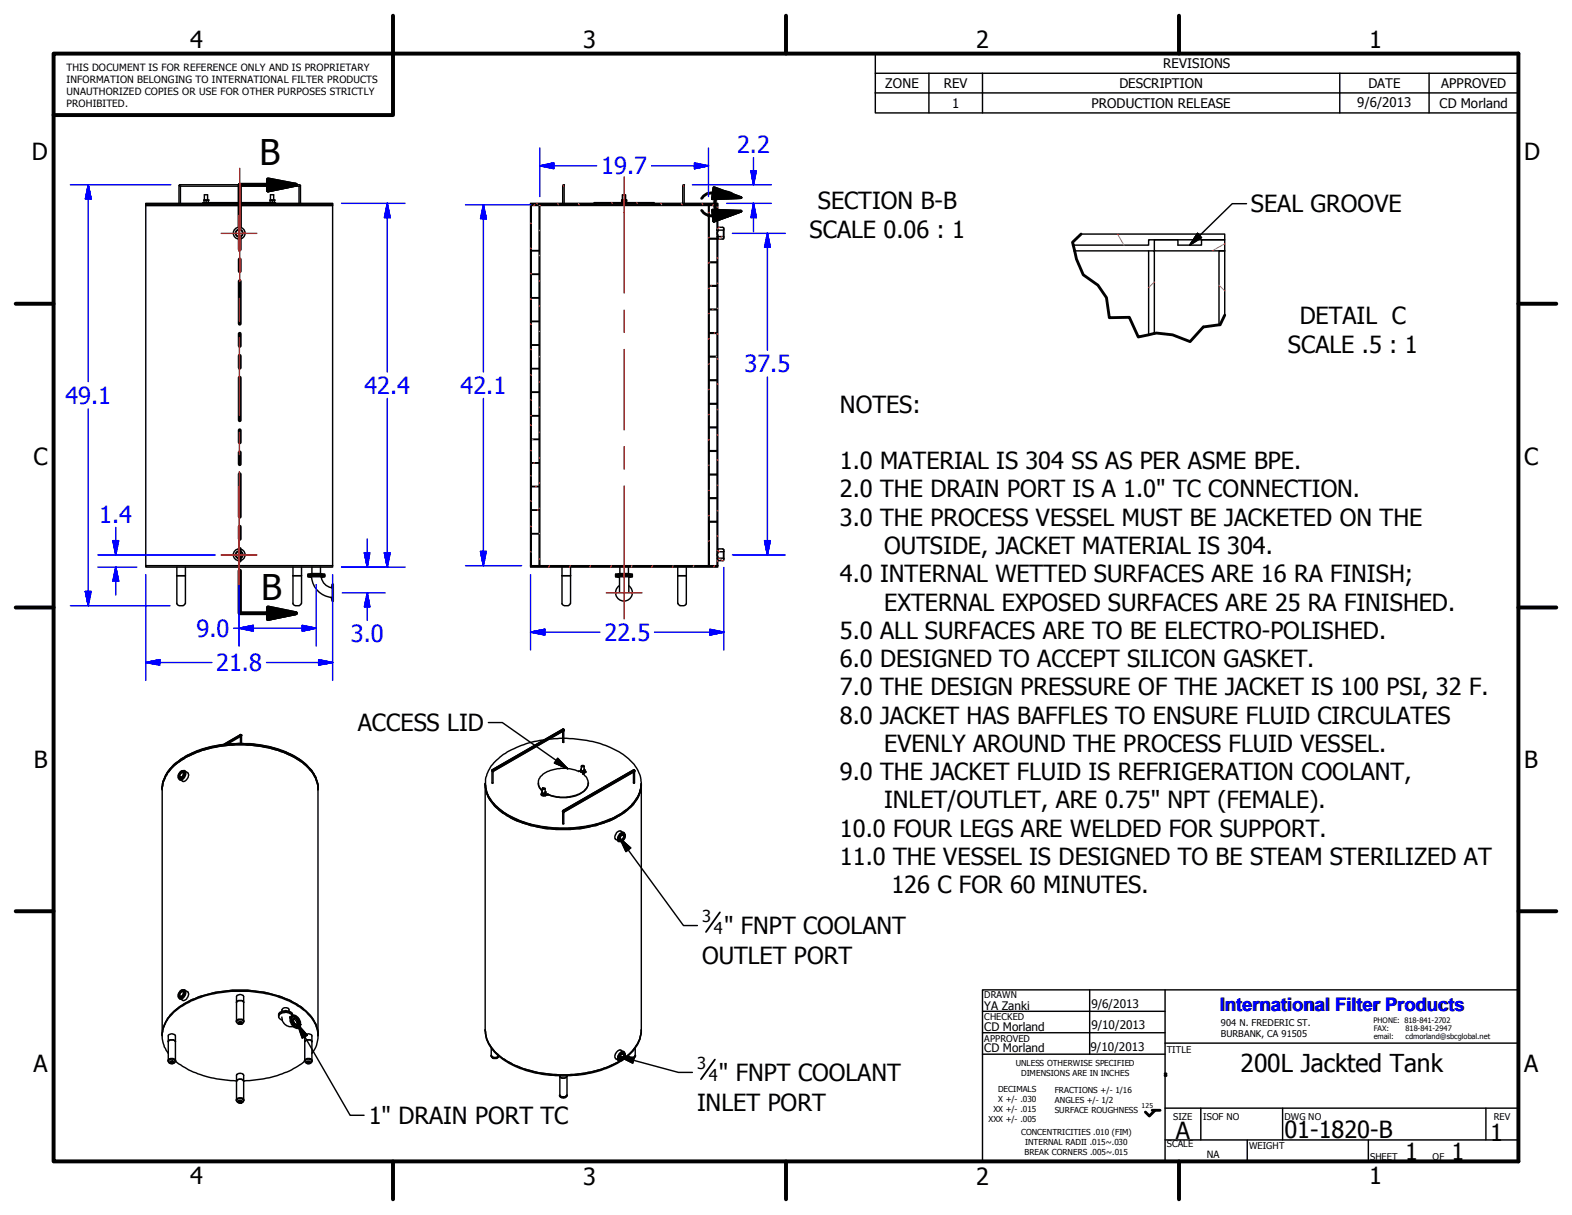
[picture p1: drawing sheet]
<svg xmlns="http://www.w3.org/2000/svg" width="279mm" height="216mm" viewBox="0 0 279 216" stroke-linecap="round" stroke-linejoin="round" font-family="sans-serif">
<!-- layer: 2012 Visible (ANSI) -->
<g fill="none" stroke="#000" stroke-width=".25">
<path d="M25.9 36.5h33.2v64h-33.2zM25.9 36.3v-.2h33.2v.2M25.9 36.3v.2h33.2v-.2M25.9 36.3h33.2M31.9 32.9l-.1 .1v3.1M31.9 32.8h.1M31.9 32.8h21.4M31.9 33.1h21.4M32.1 33.1v3M36.3 35.6h.7M36.3 35.6h.1M36.3 36h.7"/>
<path d="M36.3 36h.1M36.3 35.6v.4M36.3 35.6v-1h.6v1M36.6 35.6v.4M37 36h-.9v.1M37 35.6h.1M37 36h.1M37 36h11M37 35.6v.4M48 36l.1 .1v-.1h.1M48 35.6h.8M48 35.6h.1"/>
<path d="M48 36h.1M48 36h.2M48 35.6v.4M48.1 35.6v-1h.5v1M48.2 36h.4M48.2 36h.6M48.4 35.6v.4M48.6 36h.1M48.6 36h.4v.1M48.8 35.6h.1M48.8 36h.1M48.8 35.6v.4"/>
<path d="M53.1 33.1v3M53.3 32.9l.1 .1v3.1M94.3 36.5h.1v64h-.1zM94.3 36.1h11.7v.3h-10.1v-.1h-1.6zM94.3 36.3h.5v.1l1-.1v.2h-1.5zM95.8 36.5h.1v64h-.1v-5.6h-1.4l1.4-.1v-4.1h-1.4l1.4-.1v-4.1h-1.4l1.4-.1v-4.1h-1.4l1.4-.1v-4.1h-1.4l1.4-.1v-4.1h-1.4h1.4v-4.2h-1.4h1.4v-4.2h-1.4h1.4v-4.2h-1.4h1.4v-4.1h-1.4l1.4-.1v-4.1h-1.4l1.4-.1v-4.1h-1.4l1.4-.1v-4.1h-1.4l1.4-.1zM95.9 36.5h30M100 33.1v3M100.1 32.8h.1M100.2 32.9l.1 .2h-.3l.1-.2M100.3 33.1v3M105.6 36h10.7v.1h-10.7z"/>
<path d="M106 36.4h9.9M110.5 35.6h.8M110.5 36h.9M110.5 35.6l.1 .4M110.6 35.6v-1h.6v1M110.7 35.6v.4M111.1 35.6v.4M111.3 35.6h.1M111.3 36h.1M111.4 35.6v.4M115.9 36.1h11.7v.2h-1.7v.1h-10zM121.3 33.1v3"/>
<path d="M121.5 32.8h.1M121.5 32.9l.1 .2h-.3l.1-.2M121.6 33.1v3M125.9 36.5h.1v5.9h1.4v.1h-1.4v4h1.4v.2h-1.4v4h1.4v.2h-1.4v4h1.4v.2h-1.4v4h1.4v.1h-1.4v4.1h1.4v.1h-1.4v4.1h1.4v.1h-1.4v4.1h1.4v.1h-1.4v4.1h1.4v.1h-1.4v4.1h1.4v.1h-1.4v4.1h1.4v.1h-1.4v4.1h1.4v.1h-1.4v4h1.4v.2h-1.4v7.7h-.1zM126 36.3h.6v.1l1-.1v.2h-1.6zM127.4 36.5h.2v4.4h-.2zM127.4 42h.2v56h-.2zM127.4 40.9v1.1M127.6 40.9v1.1M128.6 40.9h-1v-.5h.9l.2 .1-.1 2h-1v-.5h1M128.6 40.9v1.1M128.6 42l.1 .1"/>
<path d="M128.7 40.8l-.1 .1M191 44.6h14.2v14.6M192.2 41.6h25.5v1h-13.5v1h-13.4M204.2 44.6v14.9M205.2 42.6h4.2v1h4.2v-1h4.1v2h-12.5zM217.7 56v-11.4h-1v13.1M127.4 99.2h.2v1.3h-.2zM127.4 98v1.2M127.6 98v1.2M128.6 98h-1v-.5h.9l.2 .2-.1 1.9h-1v-.4h1M128.6 99.2l.1 .1M128.6 98v1.2"/>
<path d="M128.7 98h-.1M25.9 100.5h33.2v.3h-33.2zM31.4 107.2l.2 .3 .2 .1M31.4 102.3h1.6M31.4 100.8v6.5M31.8 107.6h.8M32.9 107.2l-.1 .2-.3 .2M33 100.8v6.5M52.1 107.2l.1 .3 .2 .1M52.1 102.3h1.5M52.1 100.8v6.5M52.5 107.6h.7"/>
<path d="M53.5 107.2v.2l-.3 .2M53.6 100.8v6.5M54.7 102.3v.2h3v-.2M54.7 102.3h3M54.7 102.5l.7 .1M54.7 102h3M54.7 102v.3M55.4 102.6a3.9 3.9 0 0 0 3.5 3.6M55.4 100.8v1.1M55.4 101.9h1.6M55.4 101.9l-.7 .1M57 101.9l.7 .1v.3"/>
<path d="M57 100.8v1.1M57.1 102.6a2.19 2.19 0 0 0 1.8 1.8M57.7 102.5l-.6 .1M58.9 106.2l.2 .6M59.1 103.8h.1v3h-.1zM59.1 103.8l-.2 .7M94.3 100.5h33.3v.3h-33.3zM99.9 107.2l.2 .3 .1 .1M99.9 102.3h1.5M99.9 100.8v6.5M100.3 107.6h.7M101.3 107.2v.2l-.3 .2"/>
<path d="M101.4 100.8v6.5M109.4 102.3v.2h3v-.2M109.4 102.3h3M109.4 102h3M109.4 102.5l.7 .1v2.7M109.4 102v.3M110.1 104.1a1.49 1.49 0 0 0-.3 2.2 1.49 1.49 0 0 0 2.2 0 1.49 1.49 0 0 0-.3-2.2M110.2 101.9h1.5M110.2 100.8v1.1M110.2 101.9l-.8 .1M111.7 101.9l.7 .1v.3M111.7 100.8v1.1"/>
<path d="M112.4 102.5l-.6 .1v2.7M120.5 102.3h1.5M120.5 100.8v6.5M120.5 107.2l.2 .3 .2 .1M120.8 107.6h.8M122 107.2l-.1 .2-.3 .2M122 100.8v6.5M32.1 137.4l.2-.2a.29 .29 0 0 1 .3 .2 .29 .29 0 0 1 0 .3l-.2 .2a.33 .33 0 0 1-.5 .2 .33 .33 0 0 1 .1-.6zM32.6 137.5a.33 .33 0 0 0-.3-.2 .33 .33 0 0 0-.3 .3l-.1 .3a.21 .21 0 0 0 .1 .2 .21 .21 0 0 0 .3 0M32.8 137l.5 .3a1.08 1.08 0 0 1-.8 1.6l-.6-.4M42.7 132.1v-1.4l-2.6 1.6M42.9 130.7v1.4"/>
<path d="M86.2 139.4a7 7 0 0 0 4.2 5.7 21.1 21.1 0 0 0 15.1 1.6 12.1 12.1 0 0 0 7.7-4.6 5.2 5.2 0 0 0 .8-2.7M86.2 139.2v44a7 7 0 0 0 3.8 5.5 21.1 21.1 0 0 0 14.5 2.1 13.8 13.8 0 0 0 8.3-4.4 5.8 5.8 0 0 0 1.2-3.2v-44M86.2 139.3l.1 .3a5.5 5.5 0 0 0 2.2 4 18.1 18.1 0 0 0 10.8 3.7 19.2 19.2 0 0 0 12.2-3.5 6 6 0 0 0 2.5-4.5M87.4 137l.1 2.2 .1-.1v-2.1M95.7 139.2a1.81 1.81 0 0 0 .7 1.4M100 131.2l-2.5 .1M100.2 129.7l-.1 2.3-.1-.1v-2M100.2 131.2a19.3 19.3 0 0 1 10.5 2.8 6.6 6.6 0 0 1 3.3 5.4 7.2 7.2 0 0 1-4 5.4 22.2 22.2 0 0 1-15 1.8 13.6 13.6 0 0 1-7.6-4.3 5.2 5.2 0 0 1 .9-7.2 15.7 15.7 0 0 1 8.7-3.7M102.8 137a6.5 6.5 0 0 0-6.7 .9 1.78 1.78 0 0 0 .3 2.6M103.2 136.8l.1 .4 .5 .1 .1-.1M103.3 136.7a.23 .23 0 0 0 0 .2 .23 .23 0 0 0 .3 .1l-.3-.1zM103.3 136.1l.1-.1 .4 .1a.27 .27 0 0 1-.2 .2 .27 .27 0 0 1-.3-.2z"/>
<path d="M103.3 136.1v.7M103.5 137v.3M103.6 137.3l.1 .1M103.7 137.4h.1M103.7 137.5h-.1a1.82 1.82 0 0 1 .2 3.1 7.2 7.2 0 0 1-6.4 .6M103.8 137.3l-.2 .1M103.8 136.7l.1 .1v.1l-.3 .1a.19 .19 0 0 0 .3-.1 .19 .19 0 0 0-.1-.2zM103.8 136.1v.7M103.8 137v.2M103.9 137.2h.2M103.9 137.1v.1M103.9 136.9l.2 .2"/>
<path d="M103.9 136.8v.4M104.6 139.2a3.1 3.1 0 0 1-2.7 2.3 8.9 8.9 0 0 1-4.7-.3l-.6 .3-.3-.1-.1-.2M112.8 137l-.1 2.2-.1-.1v-1.9M28.8 140.3a6.4 6.4 0 0 1 3.8-5.4 20.7 20.7 0 0 1 13.9-2.2 15.9 15.9 0 0 1 8.1 3.6 5.4 5.4 0 0 1 1.9 4M28.8 140.1a6.5 6.5 0 0 1 3.1-5 19.3 19.3 0 0 1 12.6-2.8 16.6 16.6 0 0 1 9.9 3.6 6 6 0 0 1 2.1 4.2M96.4 140.1l.1-.1a.18 .18 0 0 1 .3 0 .18 .18 0 0 1 0 .3h-.3zM96.4 140.7v.2l.3 .1h-.1l-.3-.2zM96.4 140.1v.7M96.6 141v.3M96.9 140.7h.1l-.1 .3h-.2l.3-.2zM96.9 140.1v.7M96.9 141v.2"/>
<path d="M97 140.7v.5l-.3 .1-.3-.1-.1-.4M97.2 141.2l-.2 .1M100 144.2l.1 2.2h.1v-2.1M110.6 148.4v-.1a.49 .49 0 0 1 .4 .6 .49 .49 0 0 1-.5 .4 .32 .32 0 0 1-.4-.2 .32 .32 0 0 1 .1-.4l.2-.1a.27 .27 0 0 1 .3-.3 .27 .27 0 0 1 .1 .5l-.1 .2a.3 .3 0 0 1-.2 .2 .3 .3 0 0 1-.3-.2M110.9 148l-.5-.3a.98 .98 0 0 0-1.1 1.3l.7 .5M32 176.3l.2-.1a.29 .29 0 0 1 .4 0 .29 .29 0 0 1 0 .5l-.3 .3a.25 .25 0 0 1-.4 .1 .25 .25 0 0 1 0-.4zM32.6 176.4a.33 .33 0 0 0-.3-.2 .33 .33 0 0 0-.3 .3v.2a.24 .24 0 0 0 0 .2 .24 .24 0 0 0 .3 .1M32.8 176l.5 .2a1.08 1.08 0 0 1-.8 1.6l-.6-.4M42 178.1a.79 .79 0 0 1 1.3 0M50.1 179.7a.69 .69 0 0 1 .5-.6 .69 .69 0 0 1 .8 .3v.3M28.8 184a6.1 6.1 0 0 1 2.8-4.9 18.1 18.1 0 0 1 10.3-3.1 20.7 20.7 0 0 1 10.9 2.4 7.3 7.3 0 0 1 3.7 4.9v.7M28.8 184.1v-44a6.5 6.5 0 0 1 3.1-5 19.4 19.4 0 0 1 12.1-3 17.6 17.6 0 0 1 10.4 3.7 6 6 0 0 1 2.1 4.3v44"/>
<path d="M29.9 188.5v-4.4a.72 .72 0 0 1 1.3 0v4.4a16.8 16.8 0 0 0 9.8 3.5l1 .1M29.9 187.2a5 5 0 0 1 .7-7 14.3 14.3 0 0 1 8.5-3.8 20.7 20.7 0 0 1 14.2 2.5 6.7 6.7 0 0 1 3.2 5.1v.2a4.6 4.6 0 0 1-1.1 3M29.9 185.1a.78 .78 0 0 1 1.3 0M42 192.2a.72 .72 0 0 1 1.3 0M42 195.5v-4.4a.72 .72 0 0 1 1.3 0v4.4M42 181.5v-4.4a.72 .72 0 0 1 1.3 0v4.4M49.5 180.5v-.1a1.52 1.52 0 0 1 2.5 0 1.02 1.02 0 0 0-1.1-.8l-.8 .1a.73 .73 0 0 0-.6 1M50.1 180.7a1.73 1.73 0 0 0 2 1.7M51.5 180.7l.1 .2M51.8 180.6a.81 .81 0 0 1 1.2 .3l.4 .8a.64 .64 0 0 1-.3 .9 .64 .64 0 0 1-.8-.3l-.5-.8zM51.9 180.7a.56 .56 0 0 1 .9 0 1.32 1.32 0 0 1 .3 1.8 1.25 1.25 0 0 1-1.3-1.2zM51.9 180.4a1.56 1.56 0 0 0-2.4 .1v.1a.74 .74 0 0 0 .7 .7"/>
<path d="M51.9 180.5a1.18 1.18 0 0 0 .2 1.9 .83 .83 0 0 0 1 .2M52 180.7a1.16 1.16 0 0 1 1.3 1.2v.2a.56 .56 0 0 1-.6 .4 .56 .56 0 0 1-.5-.4l-.3-.6a.68 .68 0 0 1 .1-.8zM52.1 181a.69 .69 0 0 1 .9 .8l-.2-.5a.37 .37 0 0 0-.5-.4 .37 .37 0 0 0-.1 .6l.1 .2a.38 .38 0 0 0 .3 .4 .38 .38 0 0 0 .4-.3v.1a.29 .29 0 0 1-.2 .3 .29 .29 0 0 1-.3-.2l-.4-.6zM52.1 181l.5 .4 .2 .5M52.2 181h.1a.74 .74 0 0 1 .7 .8 .38 .38 0 0 1-.4 .3 .38 .38 0 0 1-.3-.4l-.2-.2zM54.2 185.1a.79 .79 0 0 1 1.2 0M55.4 188.5v-4.4a.72 .72 0 0 0-1.2 0v4.4a16.8 16.8 0 0 1-9.9 3.5l-1 .1M86.2 183a6.9 6.9 0 0 0 3.8 5.5 22.1 22.1 0 0 0 15 2l2.8-.8 2.4-1.2M87.3 186.2v1.4M99.5 191.2a.72 .72 0 0 0 1.3 0M99.5 191.1v3.5M100.8 191.1v3.5"/>
<path d="M110.6 187.3a.33 .33 0 0 1 .3 .2 .33 .33 0 0 1 0 .4l-.2 .2a.28 .28 0 0 1-.3 .1 .28 .28 0 0 1-.2-.2v-.4a.32 .32 0 0 1 .3-.3 .32 .32 0 0 1 .4 .3l-.2 .3a.3 .3 0 0 1-.2 .2 .3 .3 0 0 1-.3-.1M110.9 186.9l-.5-.3a1.05 1.05 0 0 0-1.1 1v.4l.7 .5M112.9 186.2v1.4M114 183a6.5 6.5 0 0 1-3.1 5"/>
<circle cx="42.5" cy="41.4" r="1.05"/>
<circle cx="42.5" cy="41.4" r=".67"/>
<circle cx="42.5" cy="41.4" r=".6"/>
<circle cx="42.5" cy="98.6" r="1.05"/>
<circle cx="42.5" cy="98.6" r=".67"/>
<circle cx="42.5" cy="98.6" r=".6"/>
</g>
<!-- layer: Visible Narrow (ANSI) -->
<g fill="none" stroke="#000" stroke-width=".38">
<path d="M32.1 137.2a.36 .36 0 0 1 .5-.2 .36 .36 0 0 1 .1 .5l-.1 .5-.3 .2a.38 .38 0 0 1-.5 .1 .38 .38 0 0 1-.1-.6zM32.8 137a1 1 0 0 1-.4 1.4l-.5 .1M42.7 130.6l.2 .1M42.7 130.7v-.1l-2.8 1.7M100.1 129.6l-12.5 7.2M100.2 129.7l-.1-.1-12.6 7.2 .1 .2h-.2M100.2 129.7l-12.6 7.3v.1M100.2 129.7v.2M103.7 137.4v.1M103.9 137.2h.1M104.1 137.1v.1M112.6 136.8l.2 .2"/>
<path d="M112.7 136.8l-12.6 7.3 .1 .1h-.2M112.8 137l-12.6 7.2v.1M112.8 137v.1M97 141.3v.1M97.2 141.2h.1M97.4 141.2h.1M110.4 148.3a.43 .43 0 0 1 .6 0 .43 .43 0 0 1 0 .6l-.2 .3a.43 .43 0 0 1-.6 .2 .43 .43 0 0 1-.1-.7zM110.9 148a.94 .94 0 0 0-1 1.2l.1 .3M32.1 176.1a.41 .41 0 0 1 .6 0 .41 .41 0 0 1-.1 .6v.2a.52 .52 0 0 1-.9 .2v-.4zM32.8 176a.7 .7 0 0 1 0 1l-.2 .2a.41 .41 0 0 1-.7 .2M29.9 188.5a.72 .72 0 0 1 1.3 0M30.2 188.7l.3-.1a.21 .21 0 0 1 .4 .1 .21 .21 0 0 1-.3 .3l-.3-.1z"/>
<path d="M42 181.5a.79 .79 0 0 1 1.3 0M42 195.5a.72 .72 0 0 1 1.3 0M42.4 181.7l.3-.1a.21 .21 0 0 1 .2 .1 .21 .21 0 0 1 0 .2h-.4zM42.4 195.7l.3-.1a.21 .21 0 0 1 .2 0 .21 .21 0 0 1 0 .3h-.5zM54.2 188.5a.72 .72 0 0 1 1.2 0M54.5 188.7l.2-.1a.22 .22 0 0 1 .4 .1 .22 .22 0 0 1-.2 .3l-.4-.2zM87.3 187.6a.75 .75 0 0 0 1.3 0M99.5 194.6a.79 .79 0 0 0 1.3 0M110.4 187.3a.43 .43 0 0 1 .6-.1 .43 .43 0 0 1 0 .6l-.2 .4a.44 .44 0 0 1-.7 .1 .44 .44 0 0 1 0-.7zM110.9 186.9a1 1 0 0 0-1 1.4l.1 .2M112.9 187.6a.75 .75 0 0 1-1.3 0"/>
</g>
<g fill="#000">
<circle cx="100.1" cy="129.6" r=".19"/>
<circle cx="112.6" cy="136.8" r=".19"/>
</g>
<g fill="none" stroke="#000" stroke-width=".25">
<path d="M32.8 137a.99 .99 0 0 0-.9 .5 .99 .99 0 0 0 0 1M42.7 130.7h.1M42.7 130.9l-2.3 1.3M42.9 130.7l-.2-.1-2.9 1.7M95.7 139.1v.1M100.2 129.7v-.1h-.1l-12.7 7.4M100.2 129.9l-12.6 7.2M103.2 136.9l-.3 .2-.1-.1M103.7 137.5h.1M103.7 137.4h.1M103.7 137.4l-.1 .1M103.7 137.4v.1"/>
<path d="M103.9 137.2h.2M104.6 139.1v.1M112.8 137v-.2h-.2l-12.6 7.4M112.8 137.1l-12.6 7.2M96.2 141.1v.1M96.3 140.9a.33 .33 0 0 0 0 .4 .33 .33 0 0 0 .4 .1l.3-.1M97.2 141.2h.2M110.9 148a.83 .83 0 0 1-.2 1.4l-.3 .1h-.4M32.8 176a.88 .88 0 0 0-1.1 .9v.4l.2 .1M29.9 188.5a.68 .68 0 0 0 .6 .5 .68 .68 0 0 0 .7-.5M42 181.5a.65 .65 0 0 0 .7 .5 .65 .65 0 0 0 .6-.5M42 195.5a.65 .65 0 0 0 .7 .5 .65 .65 0 0 0 .6-.5"/>
<path d="M54.2 188.5a.67 .67 0 0 0 .6 .5 .67 .67 0 0 0 .6-.5M87.3 187.6a.66 .66 0 0 0 .6 .5 .66 .66 0 0 0 .7-.5M99.5 194.6a.67 .67 0 0 0 .6 .5 .67 .67 0 0 0 .7-.5M110.9 186.9a.95 .95 0 0 1-.5 1.6h-.4M112.9 187.6a.66 .66 0 0 1-.6 .5 .66 .66 0 0 1-.7-.5"/>
</g>
<!-- layer: Break Line (ANSI) -->
<path d="M192.2 41.6l-1.6 1.5 .7 2.9 1.2 2.8 2.6 1.9 1.6 2.2 .5 3.6 3.5-.1 1.6 3.5 3.2-.7 2.9 .3 3.1 1.2 2.4-2.6 3-.4 .8-1.7" fill="none" stroke="#000" stroke-width=".51"/>
<!-- layer: Section Line (ANSI) -->
<g fill="none" stroke="#000" stroke-width=".7">
<path d="M47.6 31.9l5 .9-5 1zM52.6 32.8h-10v7.6M42.6 42.2v2.1M42.6 46.1v2.1M42.6 50v7.5M42.6 59.3v2.2M42.6 63.2v2.1M42.6 67.1v7.6M42.6 76.5v2.1M42.6 80.4v2.1M42.6 84.3v7.5M42.6 93.6v2.2"/>
<path d="M42.6 97.5v2.1M42.6 101.4v7.6h10M47.6 107.9l5 1.1-5 1z"/>
</g>
<path d="M47.6 33.8l5-1zM47.6 31.9l5 .9-5 1zM47.6 110l5-1zM47.6 107.9l5 1.1-5 1z" fill="#000" stroke="#000" stroke-width=".7"/>
<!-- layer: Detail Boundary (ANSI) -->
<path d="M124.7 37.4a1.98 1.98 0 0 0 2 .9l5-.8M126.6 37.3l5.1 .2-4.8 1.8zM126.9 33.3l4.8 1.8-5.1 .2zM131.7 35.1l-5-.8a2 2 0 0 0-2 .9" fill="none" stroke="#000" stroke-width=".51"/>
<path d="M126.6 35.3l5.1-.2zM126.9 33.3l4.8 1.8-5.1 .2zM126.9 39.3l4.8-1.8zM126.6 37.3l5.1 .2-4.8 1.8z" fill="#000" stroke="#000" stroke-width=".51"/>
<!-- layer: Border (ANSI) -->
<g fill="none" stroke="#000" stroke-width=".7">
<path d="M9.5 9.5h260.4v196.9h-260.4zM69.8 2.8v17.6h-60.3M139.7 2.8v6.7M209.5 2.8v6.7M2.8 54h6.7M269.9 54h6.7M2.8 107.9h6.7M269.9 107.9h6.7M2.8 161.9h6.7M269.9 161.9h6.7M69.8 206.4v6.7M139.7 206.4v6.7"/>
<path d="M209.5 206.4v6.7"/>
</g>
<!-- layer: Title (ANSI) -->
<path d="M204.8 197.3h1.4M205.3 197.3l-1 1-.7-.7" fill="none" stroke="#000" stroke-width=".51"/>
<g fill="#000">
<circle cx="207.1" cy="190.8" r=".25"/>
<circle cx="207.1" cy="191.1" r=".25"/>
</g>
<g fill="none" stroke="#000" stroke-width=".25">
<path d="M174.6 175.9h95.3v30.5h-95.3zM174.6 179.7h32.5M193.7 175.9v11.4M207.1 175.9v30.5M174.6 183.5h32.5M174.6 187.3h32.5M207.1 185.4h62.8M207.1 196.9h62.8M213.4 196.9v5.7M228 196.9v5.7M264.1 196.9v5.7M207.1 202.6h62.8"/>
<path d="M221.7 202.6v3.8M243.2 202.6v3.8"/>
</g>
<!-- layer: Hatch (ANSI) Orange -->
<g fill="none" stroke="#ff8040" stroke-width=".19">
<path d="M94.3 39.6l.1 .1M95.1 36.4l-.2 .1M95.4 36.1l.1 .2M95.8 36.5h.1M99.1 36.1l.2 .3M100.1 32.9l.1 .2M102.8 36.1l.1 .3M108.7 36l.1 .1M113.2 36l.1 .1M117.5 36.1l.1 .3M121.1 36.1l.2 .3M121.4 32.9l.1 .2"/>
<path d="M124.8 36.1l.1 .3M126 37.7l-.1 .1M126.8 36.4l-.2 .1M127.4 36.8l.2 .1M94.3 57.5l.1 .2M94.3 53.1l.1 .1M94.3 48.6l.1 .1M94.3 44.1l.1 .1M95.9 58.9h-.1M95.9 54.4l-.1 .1M95.9 49.8l-.1 .2M95.9 45.3l-.1 .2"/>
<path d="M95.9 40.9l-.1 .1M126 55.7l-.1 .1M126 51.2l-.1 .1M126 42.2l-.1 .1M126.2 46.5l-.3 .3M126.4 50.7v.2M126.7 54.9l-.1 .2M127.1 59.1l-.2 .1M127.4 59.2l.2 .2M127.4 54.7l.2 .2M127.4 50.3l.2 .1M127.4 45.8l.2 .1"/>
<path d="M127.8 40.4l-.2 .3M128.3 42l-.5 .5M198.6 41.6l1.2 2M205.2 50.1l-1 1M216.7 50.7l1 1M217.7 43.3l-2.2 1.3M94.3 75.5l.1 .1M94.3 71l.1 .1M94.3 66.5l.1 .2M94.3 62l.1 .2M94.4 73.9h.1M94.7 78l-.1 .1"/>
<path d="M95.9 76.8l-.1 .1M95.9 67.8l-.1 .1M95.9 72.3l-.1 .2M95.9 63.3l-.1 .1M126 78.1l-.1 .1M126 73.6l-.1 .1M126 69.2l-.1 .1M126 64.6l-.1 .2M126 60.1l-.1 .2M127.4 63.3l-.1 .1M127.4 77.2l.2 .1M127.4 72.7l.2 .1"/>
<path d="M127.4 68.2l.2 .1M127.4 63.8l.2 .1M94.3 98l.1 .1M94.3 93.5l.1 .1M94.3 89l.1 .1M94.3 84.5l.1 .1M94.3 80l.1 .1M95 82.2l-.1 .1M95.3 86.4l-.1 .1M95.6 90.6l-.1 .1M95.9 94.7l-.1 .2M95.9 99.3l-.1 .1"/>
<path d="M95.9 90.3l-.1 .1M95.9 85.8l-.1 .1M95.9 81.3l-.1 .1M126 96.1l-.1 .1M126 91.6l-.1 .1M126 87.1l-.1 .1M126 82.6l-.1 .1M127.4 99.6l.2 .2M127.4 81.7l.2 .1M127.4 95.2l.2 .1M127.4 90.7l.2 .1M127.4 86.2l.2 .1"/>
<path d="M127.6 97.9l.3 .1M127.7 99.2l.8 .4M97.7 100.5l-.2 .3M101.3 100.5l-.1 .3M105 100.5l-.2 .3M108.6 100.5l-.1 .3M112.3 100.5l-.1 .3M116 100.5l-.2 .3M119.6 100.5l-.1 .3M123.3 100.5l-.1 .3M127 100.5l-.1 .3"/>
</g>
<!-- layer: Symbol (ANSI) -->
<g fill="none" stroke="#000" stroke-width=".25">
<path d="M155.6 13v-3.5h114.3v3.5M155.6 16.5h114.3M165.1 13v7.1M174.6 13v7.1M238.1 13v7.1M254 13v7.1M269.9 13h-114.3v3.5M269.9 13v7.1h-114.3v-3.6M221.6 36.2h-2.6l-7.5 7.4M212.9 41.5l.7 .7-2.1 1.4zM86.8 128.4h2.5l11.6 8.2M99.1 134.7l1.8 1.9-2.3-1z"/>
<path d="M110.2 149l1.9 1.7-.8 .6zM110.2 149l11.3 15.5h2.5M52.9 182.1l1.7 1.9-.9 .5zM52.9 182.1l9.3 16.1h2.5M110.2 187.8l2.5 .2-.2 .9zM110.2 187.8l10.4 2.8h2.5"/>
</g>
<!-- layer: Red Center Mark -->
<g fill="none" stroke="#f00" stroke-width=".25">
<path d="M42.5 38.3v6.3M42.6 29.9v20.1M110.9 31.4v20.7M39.3 41.5h6.4M42.5 53v4M110.9 55.1v4M42.5 60v13.8M42.5 76.8v4M110.9 62.1v14.3M110.9 79.4v4M39.3 98.6h6.4M42.5 95.4v6.4"/>
<path d="M42.5 83.8v20.1M110.9 86.4v23.6M107.8 105.3h6.3"/>
</g>
<!-- layer: Dimension (ANSI) Blue -->
<g fill="none" stroke="#00f" stroke-width=".25">
<path d="M12.5 32.8h17.9M15.7 32.8l.5 2.6h-1zM15.7 32.8v35M60.7 36.1h11.3M68.8 36.1l.5 2.6h-1zM68.8 36.1v30M82.7 36.4h11.7M85.9 36.4l.5 2.5h-1zM85.9 36.4v29.7M95.9 29.5l2.5-.5v1zM95.9 29.5h10.1M95.9 26.3v8.6"/>
<path d="M115.8 29.5h10.1M123.1 32.8h14M123.4 29l2.5 .5-2.5 .5zM125.9 26.3v8.6M129.2 36.1h7.9M133.5 30.4h.9l-.5 2.4zM133.9 36.1l.5 2.6h-.9zM133.9 28v4.8M133.9 36.1v5M130.2 41.5h9.4M136.4 41.5l.5 2.4h-1zM136.4 41.5v20.7"/>
<path d="M15.7 72.6v35M68.8 70.8v30M85.9 70.8v29.7M136.4 67v31.6M17.4 98.6h20.9M20.1 96.1h1l-.5 2.5zM20.6 93.7v4.9M64.8 98.2h.9l-.4 2.6zM65.3 95.8v5M68.3 98.2h1l-.5 2.6zM85.4 98h1l-.5 2.5zM130.2 98.6h9.4"/>
<path d="M135.9 96.1h1l-.5 2.5zM12.5 107.6h17.7M15.2 105.1h1l-.5 2.5zM17.4 100.8h6.9M20.6 100.8l.5 2.5h-1zM20.6 100.8v4.9M25.9 117.7l2.5-.5v1zM25.9 117.7h11.8M25.9 102.1v18.8M41.5 111.6h14.7M42.5 111.6l2.5-.5v1zM42.5 103.9v10.9"/>
<path d="M47.4 117.7h11.7M53.7 111.1l2.5 .5-2.5 .5zM56.2 103.9v10.9M56.6 117.2l2.5 .5-2.5 .5zM59.1 102.1v18.8M60.7 100.8h11.3M60.8 105.3h7.7M65.3 105.3l.4 2.5h-.9zM65.3 105.3v4.9M82.7 100.5h10M94.3 112.3l2.5-.5v1zM94.3 112.3h12.3"/>
<path d="M94.3 102.1v13.4M116.3 112.3h12.4M126.2 111.8l2.5 .5-2.5 .5zM128.7 100.8v14.7"/>
</g>
<g fill="#00f" stroke="#00f" stroke-width=".25">
<path d="M15.7 32.8l.5 2.6z"/>
<path d="M15.7 32.8l.5 2.6h-1z"/>
<path d="M15.2 105.1l.5 2.5z"/>
<path d="M15.2 105.1h1l-.5 2.5z"/>
<path d="M20.1 96.1l.5 2.5z"/>
<path d="M20.1 96.1h1l-.5 2.5z"/>
<path d="M20.6 100.8l.5 2.5z"/>
<path d="M20.6 100.8l.5 2.5h-1z"/>
<path d="M85.9 36.4l.5 2.5z"/>
<path d="M85.9 36.4l.5 2.5h-1z"/>
<path d="M85.4 98l.5 2.5z"/>
<path d="M85.4 98h1l-.5 2.5z"/>
<path d="M95.9 29.5l2.5-.5z"/>
<path d="M95.9 29.5l2.5-.5v1z"/>
<path d="M123.4 30l2.5-.5z"/>
<path d="M123.4 29l2.5 .5-2.5 .5z"/>
<path d="M126.2 112.8l2.5-.5z"/>
<path d="M126.2 111.8l2.5 .5-2.5 .5z"/>
<path d="M94.3 112.3l2.5-.5z"/>
<path d="M94.3 112.3l2.5-.5v1z"/>
<path d="M25.9 117.7l2.5-.5z"/>
<path d="M25.9 117.7l2.5-.5v1z"/>
<path d="M56.6 118.2l2.5-.5z"/>
<path d="M56.6 117.2l2.5 .5-2.5 .5z"/>
<path d="M133.5 30.4l.4 2.4z"/>
<path d="M133.5 30.4h.9l-.5 2.4z"/>
<path d="M133.9 36.1l.5 2.6z"/>
<path d="M133.9 36.1l.5 2.6h-.9z"/>
<path d="M65.3 105.3l.4 2.5z"/>
<path d="M65.3 105.3l.4 2.5h-.9z"/>
<path d="M64.8 98.2l.5 2.6z"/>
<path d="M64.8 98.2h.9l-.4 2.6z"/>
<path d="M53.7 112.1l2.5-.5z"/>
<path d="M53.7 111.1l2.5 .5-2.5 .5z"/>
<path d="M42.5 111.6l2.5-.5z"/>
<path d="M42.5 111.6l2.5-.5v1z"/>
<path d="M136.4 41.5l.5 2.4z"/>
<path d="M136.4 41.5l.5 2.4h-1z"/>
<path d="M135.9 96.1l.5 2.5z"/>
<path d="M135.9 96.1h1l-.5 2.5z"/>
<path d="M68.8 36.1l.5 2.6z"/>
<path d="M68.8 36.1l.5 2.6h-1z"/>
<path d="M68.3 98.2l.5 2.6z"/>
<path d="M68.3 98.2h1l-.5 2.6z"/>
</g>
<!-- layer: Symbol (ANSI) -->
<path d="M212.9 41.5l-1.4 2.1zM212.9 41.5l.7 .7-2.1 1.4zM98.6 135.6l2.3 1zM99.1 134.7l1.8 1.9-2.3-1zM110.2 149l1.9 1.7zM110.2 149l1.9 1.7-.8 .6zM52.9 182.1l1.7 1.9zM52.9 182.1l1.7 1.9-.9 .5zM110.2 187.8l2.5 .2zM110.2 187.8l2.5 .2-.2 .9z" fill="#000" stroke="#000" stroke-width=".25"/>
<path d="M128 162.1l-2.5 3.5M127.1 188.3l-2.5 3.5" fill="none" stroke="#000" stroke-width=".32"/>
<g font-size="6.3">
<text x="46.1" y="29.3">B</text>
<text x="126.6" y="38.6">C</text>
<text x="46.4" y="106.6">B</text>
</g>
<text font-size="4.4" x="220.5" y="190.4">200L Jackted Tank</text>
<g font-size="4.2">
<text x="33.8" y="8.5">4</text>
<text x="103.6" y="8.5">3</text>
<text x="173.5" y="8.5">2</text>
<text x="243.3" y="8.5">1</text>
<text x="5.7" y="28.5">D</text>
<text x="270.9" y="28.5">D</text>
<text x="145.4" y="37.2">SECTION B-B</text>
<text x="222.3" y="37.7">SEAL GROOVE</text>
<text x="143.9" y="42.2">SCALE 0.06 : 1</text>
<text x="231" y="57.7">DETAIL C</text>
<text x="228.9" y="62.7">SCALE .5 : 1</text>
<text x="149.3" y="73.3">NOTES:</text>
<text x="6" y="82.5">C</text>
<text x="149.3" y="83.4">1.0 MATERIAL IS 304 SS AS PER ASME BPE.</text>
<text x="270.9" y="82.5">C</text>
<text x="149.3" y="88.4">2.0 THE DRAIN PORT IS A 1.0&quot; TC CONNECTION.</text>
<text x="149.3" y="93.4">3.0 THE PROCESS VESSEL MUST BE JACKETED ON THE</text>
<text x="157.2" y="98.4">OUTSIDE, JACKET MATERIAL IS 304.</text>
<text x="149.3" y="103.4">4.0 INTERNAL WETTED SURFACES ARE 16 RA FINISH;</text>
<text x="149.3" y="113.5">5.0 ALL SURFACES ARE TO BE ELECTRO-POLISHED.</text>
<text x="157.2" y="108.5">EXTERNAL EXPOSED SURFACES ARE 25 RA FINISHED.</text>
<text x="149.3" y="118.6">6.0 DESIGNED TO ACCEPT SILICON GASKET.</text>
<text x="149.3" y="123.6">7.0 THE DESIGN PRESSURE OF THE JACKET IS 100 PSI, 32 F.</text>
<text x="63.6" y="129.9">ACCESS LID</text>
<text x="149.3" y="128.6">8.0 JACKET HAS BAFFLES TO ENSURE FLUID CIRCULATES</text>
<text x="6" y="136.5">B</text>
<text x="157.2" y="133.6">EVENLY AROUND THE PROCESS FLUID VESSEL.</text>
<text x="270.9" y="136.5">B</text>
<text x="149.3" y="138.6">9.0 THE JACKET FLUID IS REFRIGERATION COOLANT,</text>
<text x="157.2" y="143.6">INLET/OUTLET, ARE 0.75&quot; NPT (FEMALE).</text>
<text x="149.3" y="148.7">10.0 FOUR LEGS ARE WELDED FOR SUPPORT.</text>
<text x="149.3" y="153.7">11.0 THE VESSEL IS DESIGNED TO BE STEAM STERILIZED AT</text>
<text x="158.4" y="158.7">126 C FOR 60 MINUTES.</text>
<text x="128.7" y="166">&quot; FNPT COOLANT</text>
<text x="124.8" y="171.4">OUTLET PORT</text>
<text x="6" y="190.4">A</text>
<text x="270.9" y="190.4">A</text>
<text x="123.9" y="197.5">INLET PORT</text>
<text x="127.8" y="192.2">&quot; FNPT COOLANT</text>
<text x="65.5" y="199.8">1&quot; DRAIN PORT TC</text>
<text x="209" y="202.3">A</text>
<text x="228.3" y="202.2">01-1820-B</text>
<text x="264.9" y="202.7">1</text>
<text x="249.7" y="206.1">1</text>
<text x="258" y="206.1">1</text>
<text x="33.8" y="210.4">4</text>
<text x="103.6" y="210.5">3</text>
<text x="173.5" y="210.5">2</text>
<text x="243.3" y="210.4">1</text>
</g>
<g font-size="4.2" fill="#00f">
<text x="131" y="27.2">2.2</text>
<text x="106.9" y="31">19.7</text>
<text x="11.6" y="71.8">49.1</text>
<text x="64.8" y="70">42.4</text>
<text x="81.9" y="70">42.1</text>
<text x="132.3" y="66.1">37.5</text>
<text x="17.7" y="93">1.4</text>
<text x="34.9" y="113.2">9.0</text>
<text x="107.4" y="113.9">22.5</text>
<text x="38.4" y="119.3">21.8</text>
<text x="62.4" y="114.1">3.0</text>
</g>
<text font-size="3.3" fill="#00f" x="216.7" y="179.6">International Filter Products</text>
<g font-size="2.9">
<text x="124.8" y="163.8">3</text>
<text x="126.9" y="166">4</text>
<text x="123.9" y="189.9">3</text>
<text x="126" y="192.2">4</text>
</g>
<g font-size="2.3">
<text x="157.4" y="15.6">ZONE</text>
<text x="167.8" y="15.6">REV</text>
<text x="198.9" y="15.6">DESCRIPTION</text>
<text x="206.8" y="12.1">REVISIONS</text>
<text x="243.2" y="15.6">DATE</text>
<text x="256.2" y="15.6">APPROVED</text>
<text x="169.2" y="19.2">1</text>
<text x="194" y="19.2">PRODUCTION RELEASE</text>
<text x="241.2" y="19">9/6/2013</text>
<text x="255.8" y="19.2">CD Morland</text>
</g>
<g font-size="2.1">
<text x="174.9" y="179.4">YA Zanki</text>
<text x="194" y="179.1">9/6/2013</text>
<text x="174.9" y="183.2">CD Morland</text>
<text x="194" y="182.9">9/10/2013</text>
<text x="174.9" y="187">CD Morland</text>
<text x="193.8" y="186.7">9/10/2013</text>
</g>
<g font-size="1.8">
<text x="11.8" y="12.6">THIS DOCUMENT IS FOR REFERENCE ONLY AND IS PROPRIETARY</text>
<text x="11.8" y="14.7">INFORMATION BELONGING TO INTERNATIONAL FILTER PRODUCTS</text>
<text x="11.8" y="16.9">UNAUTHORIZED COPIES OR USE FOR OTHER PURPOSES STRICTLY</text>
<text x="11.8" y="19">PROHIBITED.</text>
<text x="214.5" y="205.8">NA</text>
</g>
<g font-size="1.7">
<text x="174.9" y="177.4">DRAWN</text>
<text x="174.9" y="181.2">CHECKED</text>
<text x="174.9" y="185.2">APPROVED</text>
<text x="217" y="182.3">904 N. FREDERIC ST.</text>
<text x="217" y="184.2">BURBANK, CA 91505</text>
<text x="207.4" y="187.2">TITLE</text>
<text x="207.4" y="203.9">SCALE</text>
<text x="208.5" y="199">SIZE</text>
<text x="213.9" y="199">ISOF NO</text>
<text x="228.3" y="199">DWG NO</text>
<text x="265.5" y="199">REV</text>
<text x="222" y="204.1">WEIGHT</text>
<text x="243.5" y="206.1">SHEET</text>
<text x="254.6" y="206.1">OF</text>
</g>
<g font-size="1.5">
<text x="180.5" y="189.4">UNLESS OTHERWISE SPECIFIED</text>
<text x="181.5" y="191.2">DIMENSIONS ARE IN INCHES</text>
<text x="176.6" y="197.6">XX +/- .015</text>
<text x="177.4" y="194.1">DECIMALS</text>
<text x="177.4" y="195.8">X +/- .030</text>
<text x="187.5" y="194.2">FRACTIONS +/- 1/16</text>
<text x="187.5" y="196">ANGLES +/- 1/2</text>
<text x="187.5" y="197.7">SURFACE ROUGHNESS</text>
<text x="175.7" y="199.4">XXX +/- .005</text>
<text x="181.5" y="201.7">CONCENTRICITIES .010 (FIM)</text>
<text x="182.2" y="203.5">INTERNAL RADII .015~.030</text>
<text x="182.1" y="205.3">BREAK CORNERS .005~.015</text>
</g>
<g font-size="1.3">
<text x="244.1" y="181.8">PHONE: 818-841-2702</text>
<text x="244.2" y="183.3">FAX:</text>
<text x="244.2" y="184.7">email:</text>
<text x="249.8" y="183.3">818-841-2947</text>
<text x="249.8" y="184.7">cdmorland@sbcglobal.net</text>
</g>
<text font-size="1.2" x="202.9" y="196.9">125</text>
</svg>
